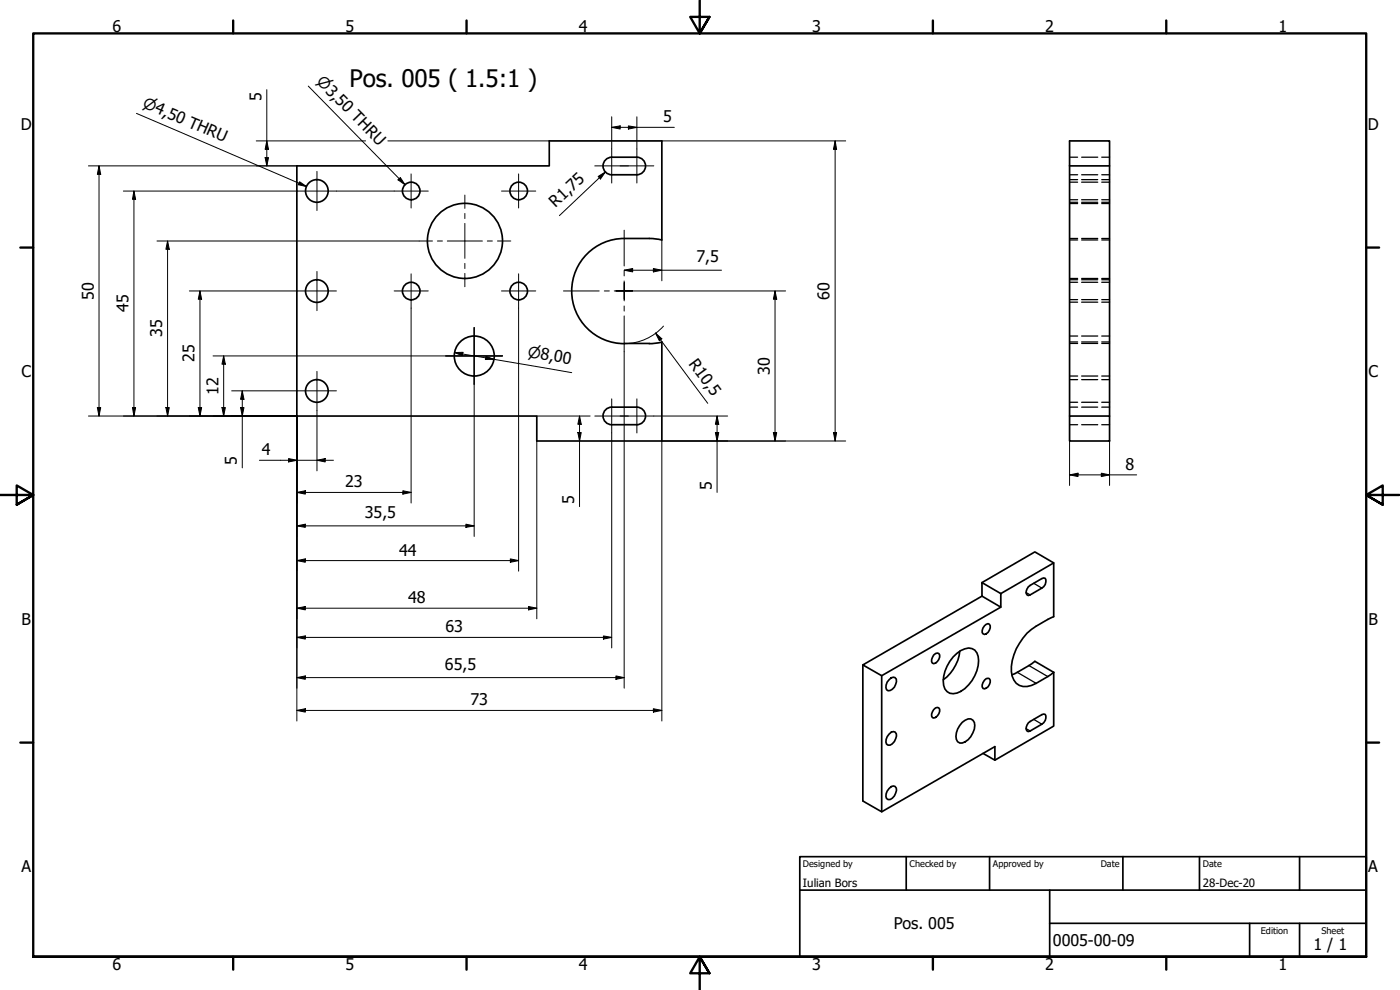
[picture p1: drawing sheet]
<svg xmlns="http://www.w3.org/2000/svg" width="420mm" height="297mm" viewBox="0 0 420 297" stroke-linecap="round" stroke-linejoin="round" font-family="sans-serif">
<!-- layer: Visible (ISO) -->
<g fill="none" stroke="#000" stroke-width=".51">
<path d="M191.1 47.2a2.64 2.64 0 0 1 2.6 2.6 2.64 2.64 0 0 1-2.6 2.6M191.1 47.2h-7.5a2.64 2.64 0 0 0-2.6 2.6 2.64 2.64 0 0 0 2.6 2.6h7.5M321 49.8h12v-7.5h-12v82.5M333 49.8v75M187.3 103h7.6M187.4 103.1a15.8 15.8 0 0 1-15.8-15.8 15.8 15.8 0 0 1 15.7-15.7h8.2l3.1 .4v-29.7h-33.8v7.5h-75.7v75h72v7.5h37.5v-29.7l-3.8 .5M191.1 122.2a2.64 2.64 0 0 1 2.6 2.6 2.64 2.64 0 0 1-2.6 2.6M191.1 122.2h-7.5a2.64 2.64 0 0 0-2.6 2.6 2.64 2.64 0 0 0 2.6 2.6h7.5M321 124.8h12v7.5h-12zM294.7 174.8l5.7 3.3v4.1l-5.7-3.3zM294.7 178.9l-35.7 20.6 5.6 3.2 35.8-20.5M294.7 174.8l15.9-9.2 5.6 3.3-15.8 9.2"/>
<path d="M308.6 176.1l4.1-2.5 .5-.2 .5 .1a2.26 2.26 0 0 1-1 3l-3.5 2-.6 .2-.4-.2a1.95 1.95 0 0 1 .4-2.4zM316.2 168.9v16.1a19.1 19.1 0 0 0-11.9 11.5 8.3 8.3 0 0 0 .7 8.5 4.8 4.8 0 0 0 6 0l5.2-3.3M259 199.5v40.8l5.6 3.3 34-19.6v4.1l-3.6-2.1M280.2 196.5l.6-.4h.9a2.03 2.03 0 0 1-1.9 2.9 2.05 2.05 0 0 1 .4-2.5zM286.1 197.1a7.2 7.2 0 0 1 4.6-2.7 2.81 2.81 0 0 1 2.9 2.6 10.9 10.9 0 0 1-6.4 10.9 3.1 3.1 0 0 1-4.1-3.6 11.5 11.5 0 0 1 3-7.2zM288 195.4a12.3 12.3 0 0 1-4.9 8.5M295.5 187.8l1-.7 .4 .2a2.24 2.24 0 0 1-1.4 3.1l-.5-.2a1.89 1.89 0 0 1 .5-2.4zM264.6 202.7v40.9M266.8 203.9l.7-.5 .6-.2 .5 .1a2.17 2.17 0 0 1-.2 2.9 1.57 1.57 0 0 1-2.3 .7 2.72 2.72 0 0 1 .7-3zM280.2 212.9l.6-.5h.9a2.03 2.03 0 0 1-1.9 2.9 1.95 1.95 0 0 1 .4-2.4zM288.8 216.7a2.29 2.29 0 0 1 3.2-.6 3.4 3.4 0 0 1 0 3.8 4.5 4.5 0 0 1-4 3 2.34 2.34 0 0 1-1-3l.4-1.2zM295.5 204.1l.5-.5h.9a2.24 2.24 0 0 1-1.4 3.1l-.5-.1a1.97 1.97 0 0 1 .5-2.5z"/>
<path d="M308.6 216.9l4.1-2.5 .5-.2 .5 .2a2.26 2.26 0 0 1-1 2.9l-3.5 2-.6 .2-.4-.2a1.95 1.95 0 0 1 .4-2.4zM316.2 201.7v16.2l-17.6 10.2M316.2 201.7l-5.6-3.3-1.8 1.3-5.1 2.8M266.8 220.3l.7-.6 .6-.2 .5 .1a2.17 2.17 0 0 1-.2 2.9l-1.3 1.1h-.6a1.7 1.7 0 0 1-.2-2.6zM266.8 236.6l.7-.6 .6-.2 .5 .2a2.17 2.17 0 0 1-.2 2.8l-1.3 1.1h-.6a1.7 1.7 0 0 1-.2-2.6z"/>
<circle cx="95.1" cy="57.3" r="3.4"/>
<circle cx="123.4" cy="57.3" r="2.64"/>
<circle cx="155.7" cy="57.3" r="2.64"/>
<circle cx="139.5" cy="72.3" r="11.3"/>
<circle cx="95.1" cy="87.3" r="3.4"/>
<circle cx="123.4" cy="87.3" r="2.64"/>
<circle cx="155.7" cy="87.3" r="2.64"/>
<circle cx="95.1" cy="117.3" r="3.4"/>
<circle cx="142.3" cy="106.8" r="6"/>
</g>
<!-- layer: Hidden (ISO) -->
<g fill="none" stroke="#000" stroke-width=".38">
<path d="M321 47.2h2.4M321 52.4h2.4M321 53.9h2.4M321 59.9h2.4M321 54.7h2.4M324.6 47.2h4.8M324.6 52.4h4.8M324.6 53.9h4.8M324.6 59.9h4.8M324.6 54.7h4.8M330.6 47.2h2.4M330.6 52.4h2.4"/>
<path d="M330.6 53.9h2.4M330.6 59.9h2.4M330.6 54.7h2.4M321 72h2.4M321 71.6h2.4M321 60.7h2.4M321 61.1h2.4M324.6 72h4.8M324.6 71.6h4.8M324.6 60.7h4.8M324.6 61.1h4.8M330.6 72h2.4"/>
<path d="M330.6 71.6h2.4M330.6 60.7h2.4M330.6 61.1h2.4M321 90.7h2.4M321 83.9h2.4M321 89.9h2.4M321 84.7h2.4M321 83.6h2.4M324.6 90.7h4.8M324.6 83.9h4.8M324.6 89.9h4.8M324.6 84.7h4.8"/>
<path d="M324.6 83.6h4.8M330.6 90.7h2.4M330.6 83.9h2.4M330.6 89.9h2.4M330.6 84.7h2.4M330.6 83.6h2.4M321 102.6h2.4M321 103h2.4M321 113.9h2.4M321 112.8h2.4M321 100.8h2.4M324.6 102.6h4.8"/>
<path d="M324.6 103h4.8M324.6 113.9h4.8M324.6 112.8h4.8M324.6 100.8h4.8M330.6 102.6h2.4M330.6 103h2.4M330.6 113.9h2.4M330.6 112.8h2.4M330.6 100.8h2.4M321 122.2h2.4M321 127.4h2.4M321 120.7h2.4"/>
<path d="M324.6 122.2h4.8M324.6 127.4h4.8M324.6 120.7h4.8M330.6 122.2h2.4M330.6 127.4h2.4M330.6 120.7h2.4"/>
</g>
<!-- layer: Visible Narrow (ISO) -->
<path d="M307.9 177.8l1.3 .7M310.2 175l2.5 1.5M308.8 199.7l5.7 3.3M305.3 201.7l5.7 3.3M307.9 218.6l1.3 .7M310.2 215.8l2.5 1.5" fill="none" stroke="#000" stroke-width=".38"/>
<!-- layer: Border (ISO) -->
<g fill="none" stroke="#000" stroke-width=".7">
<path d="M70 6.1v3.9M140 6.1v3.9M210 0v10l-2.9-4.9h5.8l-2.9 4.9 2.9-4.9M280 6.1v3.9M350 6.1v3.9M6.1 74.3h3.9M410 74.3h3.9M0 148.5h10l-5-2.8v5.7l5-2.9-5 2.9M420 148.5h-10l5-2.8v5.7l-5-2.9 5 2.9M6.1 222.8h3.9M410 222.8h3.9M10 287.1v-277.1h400v277.1h-400h400"/>
<path d="M70 287.1v3.8M140 287.1v3.8M212.9 292l-2.9-4.9 2.9 4.9h-5.8l2.9-4.9v9.9M280 287.1v3.8M350 287.1v3.8"/>
</g>
<!-- layer: Title (ISO) -->
<path d="M240 257h170v30.1h-170zM272 257v10.1M297 257v10.1M337 257v10.1M360 257v10.1M390 257v10.1M240 267.1h170M315 277h95M315 267.1v20M375 277v10.1M390 277v10.1" fill="none" stroke="#000" stroke-width=".51"/>
<!-- layer: Dimension (ISO) -->
<g fill="none" stroke="#000" stroke-width=".3">
<path d="M80.1 26.9v22.9M183.6 38.2l2.5-.4v.9zM183.6 35v9.7M183.6 38.2h18.8M188.6 37.8l2.5 .4-2.5 .5zM191.1 35v9.7M26.5 49.8h62.6M29.7 49.8l.5 2.5h-1zM29.7 49.8v75M37 57.3h52.2M40.2 57.3l.5 2.5h-.9zM40.2 57.3v67.5"/>
<path d="M76.9 42.3h32.8M79.6 47.3h1l-.5 2.5zM80.1 42.3l.5 2.5h-1zM101 57.3h17.3M116.4 42.3h48.4M179.5 52.9l2.2-1.3-1.5 2.1zM181.7 51.6l-13.8 13.1M198.6 42.3h55.2M250.6 42.3l.5 2.5h-1zM250.6 42.3v90M47.1 72.3h78.7M50.3 72.3l.5 2.5h-1z"/>
<path d="M50.3 72.3v52.5M198.6 72v12.3M56.8 87.3h32.4M60 87.3l.5 2.5h-1zM60 87.3v37.5M123.4 92.4v58.5M155.6 92.4v79M187.3 81.1l2.6-.5v1zM187.3 81.1h29.2M189.9 87.3h45.9M196.1 80.6l2.5 .5-2.5 .5zM196.7 99.9l1.9 1.7-.7 .6z"/>
<path d="M196.7 99.9l15.7 21.1M199.1 97.9a15.8 15.8 0 0 1-11.6 5.2M232.6 87.3l.5 2.5h-1zM232.6 87.3v45M63.9 106.8h69.9M67.1 106.8l.5 2.5h-1zM67.1 106.8v18M69.5 117.3h19.7M72.7 117.3l.5 2.5h-1zM72.7 117.3v23.1M136.4 105.8l2.5-.1-.2 1zM136.4 105.8l35.2 6"/>
<path d="M142.3 115.3v45.7M145.9 106.9l2.3 .9-2.5 .1zM187.3 105.5v19.2M26.5 124.8h62.6v91.5M29.2 122.3h1l-.5 2.5zM39.8 122.3h.9l-.5 2.5zM49.8 122.3h1l-.5 2.5zM59.5 122.3h1l-.5 2.5zM66.6 122.3h1l-.5 2.5zM72.2 122.3h1l-.5 2.5zM77.9 138.1h22.2M86.6 137.6l2.5 .5-2.5 .5z"/>
<path d="M95.1 138.1l2.5-.5v1zM95.1 123.2v18.1M161.1 124.8h16M161.1 132.3v53.4M173.4 129.8h1l-.5 2.5zM173.9 124.8l.5 2.5h-1zM173.9 124.8v27.2M183.6 129.9v64.5M187.3 124.9v81.6M196.2 124.8h22.2M214.7 129.8h1l-.5 2.5zM215.2 124.8l.5 2.5h-1z"/>
<path d="M215.2 124.8v23M232.1 129.8h1l-.5 2.5zM250.1 129.8h1l-.5 2.5zM253.8 132.3h-55.2v84M321 132.3v13.4M333 132.3v13.4M89.1 147.8l2.5-.6v1.1zM89.1 157.8l2.5-.5v.9zM89.1 147.8h34.3M89.1 157.8h53.2M120.9 147.2l2.5 .6-2.5 .5zM139.8 157.3l2.5 .5-2.5 .4z"/>
<path d="M321 142.5l2.5-.5v1zM321 142.5h20.1M330.5 142l2.5 .5-2.5 .5zM89.1 168.2l2.5-.5v1zM89.1 168.2h66.5M153.2 167.7l2.4 .5-2.4 .5zM89.1 182.5l2.5-.5v1zM89.1 191.2l2.5-.4v1zM89.1 182.5h72M89.1 191.2h94.5M158.6 182l2.5 .5-2.5 .5zM181.1 190.8l2.5 .4-2.5 .6z"/>
<path d="M89.1 213.2l2.5-.6v1.1zM89.1 203.3l2.5-.5v1zM89.1 213.2h109.5M89.1 203.3h98.2M184.8 202.8l2.5 .5-2.5 .5zM196.1 212.6l2.5 .6-2.5 .5z"/>
</g>
<g fill="#000">
<path d="M183.6 38.2l2.5-.4v.9z" fill-rule="evenodd"/>
<path d="M188.6 37.8l2.5 .4-2.5 .5z" fill-rule="evenodd"/>
<path d="M29.7 49.8l.5 2.5h-1z" fill-rule="evenodd"/>
<path d="M40.2 57.3l.5 2.5h-.9z" fill-rule="evenodd"/>
<path d="M79.6 47.3h1l-.5 2.5z" fill-rule="evenodd"/>
<path d="M80.1 42.3l.5 2.5h-1z" fill-rule="evenodd"/>
<path d="M179.5 52.9l2.2-1.3-1.5 2.1z" fill-rule="evenodd"/>
<path d="M250.6 42.3l.5 2.5h-1z" fill-rule="evenodd"/>
<path d="M50.3 72.3l.5 2.5h-1z" fill-rule="evenodd"/>
<path d="M60 87.3l.5 2.5h-1z" fill-rule="evenodd"/>
<path d="M187.3 81.1l2.6-.5v1z" fill-rule="evenodd"/>
<path d="M196.1 80.6l2.5 .5-2.5 .5z" fill-rule="evenodd"/>
<path d="M232.6 87.3l.5 2.5h-1z" fill-rule="evenodd"/>
<path d="M67.1 106.8l.5 2.5h-1z" fill-rule="evenodd"/>
<path d="M72.7 117.3l.5 2.5h-1z" fill-rule="evenodd"/>
<path d="M136.4 105.8l2.5-.1-.2 1z" fill-rule="evenodd"/>
<path d="M145.9 106.9l2.3 .9-2.5 .1z" fill-rule="evenodd"/>
<path d="M196.7 99.9l1.9 1.7-.7 .6z" fill-rule="evenodd"/>
<path d="M29.2 122.3h1l-.5 2.5z" fill-rule="evenodd"/>
<path d="M39.8 122.3h.9l-.5 2.5z" fill-rule="evenodd"/>
<path d="M49.8 122.3h1l-.5 2.5z" fill-rule="evenodd"/>
<path d="M59.5 122.3h1l-.5 2.5z" fill-rule="evenodd"/>
<path d="M66.6 122.3h1l-.5 2.5z" fill-rule="evenodd"/>
<path d="M72.2 122.3h1l-.5 2.5z" fill-rule="evenodd"/>
<path d="M86.6 137.6l2.5 .5-2.5 .5z" fill-rule="evenodd"/>
<path d="M95.1 138.1l2.5-.5v1z" fill-rule="evenodd"/>
<path d="M173.4 129.8h1l-.5 2.5z" fill-rule="evenodd"/>
<path d="M173.9 124.8l.5 2.5h-1z" fill-rule="evenodd"/>
<path d="M214.7 129.8h1l-.5 2.5z" fill-rule="evenodd"/>
<path d="M215.2 124.8l.5 2.5h-1z" fill-rule="evenodd"/>
<path d="M232.1 129.8h1l-.5 2.5z" fill-rule="evenodd"/>
<path d="M250.1 129.8h1l-.5 2.5z" fill-rule="evenodd"/>
<path d="M89.1 147.8l2.5-.6v1.1z" fill-rule="evenodd"/>
<path d="M89.1 157.8l2.5-.5v.9z" fill-rule="evenodd"/>
<path d="M120.9 147.2l2.5 .6-2.5 .5z" fill-rule="evenodd"/>
<path d="M139.8 157.3l2.5 .5-2.5 .4z" fill-rule="evenodd"/>
<path d="M321 142.5l2.5-.5v1z" fill-rule="evenodd"/>
<path d="M330.5 142l2.5 .5-2.5 .5z" fill-rule="evenodd"/>
<path d="M89.1 168.2l2.5-.5v1z" fill-rule="evenodd"/>
<path d="M153.2 167.7l2.4 .5-2.4 .5z" fill-rule="evenodd"/>
<path d="M89.1 182.5l2.5-.5v1z" fill-rule="evenodd"/>
<path d="M89.1 191.2l2.5-.4v1z" fill-rule="evenodd"/>
<path d="M158.6 182l2.5 .5-2.5 .5z" fill-rule="evenodd"/>
<path d="M181.1 190.8l2.5 .4-2.5 .6z" fill-rule="evenodd"/>
<path d="M89.1 213.2l2.5-.6v1.1z" fill-rule="evenodd"/>
<path d="M89.1 203.3l2.5-.5v1z" fill-rule="evenodd"/>
<path d="M184.8 202.8l2.5 .5-2.5 .5z" fill-rule="evenodd"/>
<path d="M196.1 212.6l2.5 .6-2.5 .5z" fill-rule="evenodd"/>
</g>
<!-- layer: Center Mark (ISO) -->
<g fill="none" stroke="#000" stroke-width=".3">
<path d="M89.2 57.3h11.8M95.1 51.4v11.8M118.3 57.3h10.2M123.4 52.2v10.2M139.5 58.5v4M150.5 57.3h10.3M155.6 52.2v10.2M178.5 49.8h10.1M183.6 44.7v10.2M186.1 49.8h10.1M191.1 44.7v10.2M125.8 72.3h4"/>
<path d="M131.3 72.3h1.5M134.2 72.3h10.6M139.5 64.1v1.5M139.5 67v10.5M139.5 79v1.6M146.2 72.3h1.6M149.3 72.3h4M187.3 69.1v10.7M89.2 87.3h11.8M95.1 81.5v11.7M118.3 87.3h10.2M123.4 82.2v10.2"/>
<path d="M139.5 82v4M142.3 98.3v17M150.5 87.3h10.3M155.6 82.2v10.2M169.1 87.3h10.7M181.4 87.3h1.5M184.3 87.3h3h-2.5M187.3 84.3v3v-2.5M187.3 89.8v-2.5v3M187.3 81.3v1.5M187.3 91.8v1.5M187.3 94.8v10.7"/>
<path d="M189.9 87.3h-2.6h2.6M89.2 117.3h11.8M95.1 111.4v11.8M133.8 106.8h17M183.6 119.7v10.2M191.1 119.7v10.2M178.5 124.8h10.1M186.1 124.8h10.1"/>
</g>
<!-- layer: Symbol (ISO) -->
<path d="M41 34l51 22M92.5 25.8l29 29.6M89.9 54.5l2.1 1.5-2.5-.6zM120.1 53.3l1.4 2.1-2.1-1.4z" fill="none" stroke="#000" stroke-width=".3"/>
<g fill="#000">
<path d="M89.9 54.5l2.1 1.5-2.5-.6z" fill-rule="evenodd"/>
<path d="M120.1 53.3l1.4 2.1-2.1-1.4z" fill-rule="evenodd"/>
</g>
<text font-size="7.2" x="104.9" y="26">Pos. 005 ( 1.5:1 )</text>
<g font-size="4.8">
<text x="33.7" y="9.6">6</text>
<text x="103.7" y="9.6">5</text>
<text x="173.7" y="9.6">4</text>
<text x="243.7" y="9.6">3</text>
<text x="313.7" y="9.6">2</text>
<text x="383.7" y="9.6">1</text>
<text x="78.5" y="30.3" transform="rotate(-90 78.5 30.3)">5</text>
<text x="6.2" y="38.9">D</text>
<text x="199" y="36.6">5</text>
<text x="410.5" y="38.9">D</text>
<text x="166.8" y="62.4" transform="rotate(-43 166.8 62.4)">R1,75</text>
<text x="209" y="78.7">7,5</text>
<text x="28.1" y="89.9" transform="rotate(-90 28.1 89.9)">50</text>
<text x="249" y="89.9" transform="rotate(-90 249 89.9)">60</text>
<text x="38.6" y="93.6" transform="rotate(-90 38.6 93.6)">45</text>
<text x="48.7" y="101.2" transform="rotate(-90 48.7 101.2)">35</text>
<text x="6.4" y="113.1">C</text>
<text x="58.4" y="108.7" transform="rotate(-90 58.4 108.7)">25</text>
<text x="206.6" y="109.1" transform="rotate(53 206.6 109.1)">R10,5</text>
<text x="231" y="112.4" transform="rotate(-90 231 112.4)">30</text>
<text x="410.7" y="113.1">C</text>
<text x="65.6" y="118.4" transform="rotate(-90 65.6 118.4)">12</text>
<text x="78.6" y="136.6">4</text>
<text x="71.1" y="139.6" transform="rotate(-90 71.1 139.6)">5</text>
<text x="337.8" y="140.9">8</text>
<text x="103.6" y="146.2">23</text>
<text x="213.6" y="147" transform="rotate(-90 213.6 147)">5</text>
<text x="109.5" y="155.4">35,5</text>
<text x="172.3" y="151.2" transform="rotate(-90 172.3 151.2)">5</text>
<text x="119.8" y="166.7">44</text>
<text x="122.5" y="180.8">48</text>
<text x="6.4" y="187.4">B</text>
<text x="133.7" y="189.7">63</text>
<text x="410.7" y="187.4">B</text>
<text x="133.5" y="200.9">65,5</text>
<text x="141.2" y="211.6">73</text>
<text x="6.4" y="261.7">A</text>
<text x="410.7" y="261.7">A</text>
<text x="268.2" y="278.8">Pos. 005</text>
<text x="316" y="283.8">0005-00-09</text>
<text x="394.2" y="285">1 / 1</text>
<text x="33.7" y="290.9">6</text>
<text x="103.7" y="290.9">5</text>
<text x="173.7" y="290.9">4</text>
<text x="243.7" y="290.9">3</text>
<text x="313.7" y="290.9">2</text>
<text x="383.7" y="290.9">1</text>
</g>
<g font-size="4.6">
<text x="94.7" y="24.7" transform="rotate(46 94.7 24.7)">⌀3,50 THRU</text>
<text x="42.6" y="32.1" transform="rotate(23 42.6 32.1)">⌀4,50 THRU</text>
<text x="158.2" y="107" transform="rotate(10 158.2 107)">⌀8,00</text>
</g>
<g font-size="3.4">
<text x="241" y="266">Iulian Bors</text>
<text x="361" y="266">28-Dec-20</text>
</g>
<g font-size="2.7">
<text x="241" y="260.1">Designed by</text>
<text x="273" y="260.1">Checked by</text>
<text x="298" y="260.1">Approved by</text>
<text x="330.3" y="260">Date</text>
<text x="361" y="260">Date</text>
<text x="378.4" y="280.1">Edition</text>
<text x="396.6" y="280.1">Sheet</text>
</g>
</svg>
